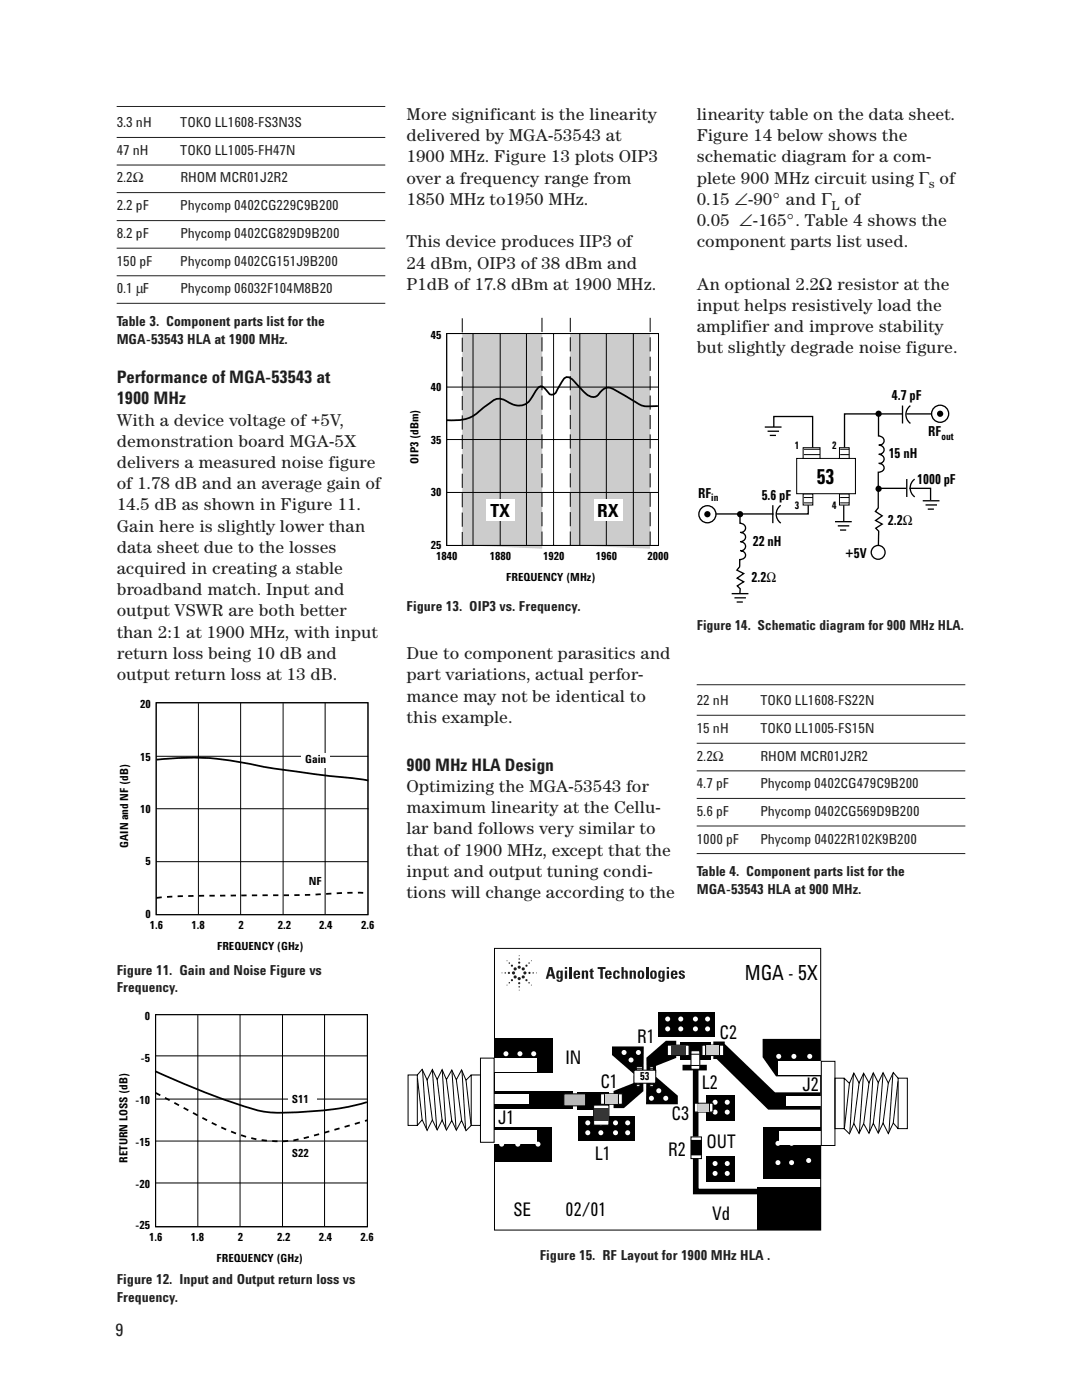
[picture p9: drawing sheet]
<svg xmlns="http://www.w3.org/2000/svg" width="216mm" height="279mm" viewBox="0 0 216 279" stroke-linecap="round" stroke-linejoin="round" font-family="sans-serif">
<path d="M31.1 150.9h42.3M31.2 140.2h42.2v42.3h-42.2zM39.6 140.3v42.2M48 140.3v42.2M56.5 140.3v42.3M64.9 140.3v42.2M31.1 172h42.3M31.2 161.4h42.3" fill="none" stroke="#000" stroke-width=".2"/>
<path d="M60.2 150.3h5.6v2.8h-5.6z" fill="#fff"/>
<path d="M31.2 151.6a60.4 60.4 0 0 1 22.2 1.6l10.9 1.5 9.2 1.1" fill="none" stroke="#000" stroke-width=".35"/>
<path d="M31.2 179.2a293.5 293.5 0 0 1 20-.5 215.1 215.1 0 0 0 18.7-.5h3.4" fill="none" stroke="#000" stroke-width=".35" stroke-dasharray="1.1 1.1" stroke-linecap="butt"/>
<path d="M31 210.7h42.3M31 202.5h42.3v42.3h-42.3zM31.1 219.3h42.3M39.5 202.6v42.1M47.9 202.5v42.3M56.4 202.6v42.3M64.8 202.5v42.3M31 236.1h42.3M31.1 227.7h42.3" fill="none" stroke="#000" stroke-width=".2"/>
<g fill="#fff">
<path d="M57.5 218.2h5.7v2.8h-5.7z"/>
<path d="M57.5 228.8h5.7v2.9h-5.7z"/>
</g>
<path d="M31 218.1l8.8 4.7a35.2 35.2 0 0 0 13.3 4.8 21.4 21.4 0 0 0 9.6-1l10.6-3" fill="none" stroke="#000" stroke-width=".35" stroke-dasharray="1.1 1.1" stroke-linecap="butt"/>
<path d="M31 213.8a142 142 0 0 0 20.8 7.9 39.3 39.3 0 0 0 10.2 .1l2.9-.2a41.2 41.2 0 0 0 8.3-1.6" fill="none" stroke="#000" stroke-width=".35"/>
<g fill="#ccc">
<path d="M92.2 66.5h16v43l-16-.7z"/>
<path d="M113.8 66.5h15.9v43l-15.9-.7z"/>
</g>
<path d="M89.1 77.2h42.3M89.1 66.6h42.3v42.3h-42.3zM94.4 66.6v42.2M99.8 66.6v42.3M105 66.6v42.3M110.5 66.6v42.3M115.7 66.6v42.3M121 66.6v42.3M126.4 66.6v42.2M89.1 98.3h42.3M89.1 87.7h42.4" fill="none" stroke="#000" stroke-width=".2"/>
<path d="M92.2 63.5v46.5M108.1 63.4v46.5M113.8 63.4v46.5M129.7 63.4v46.5" fill="none" stroke="#000" stroke-width=".2" stroke-dasharray="2.8 1.1" stroke-linecap="butt"/>
<g fill="#fff">
<path d="M118.5 99.6h5.7v4.2h-5.7z"/>
<path d="M97 99.6h5.6v4.2h-5.6z"/>
</g>
<path d="M131.3 81h-.4a5.5 5.5 0 0 1-4.8-1.2l-3.2-1.9a2.12 2.12 0 0 0-3.4 .8 1.73 1.73 0 0 1-2.8-.3l-1.7-1.8a2.4 2.4 0 0 0-2-1.3 10.9 10.9 0 0 0-2.2 3.2 1 1 0 0 1-1.7-.5 1.34 1.34 0 0 0-1.5-.8l-.8 1a4.4 4.4 0 0 1-2.8 2.7l-1.3-.1-1.2-.5a2.65 2.65 0 0 0-3.9 .2l-1.5 1.2a7.1 7.1 0 0 1-6.1 2.2h-.9" fill="none" stroke="#000" stroke-width=".35"/>
<g fill="none" stroke="#000" stroke-width=".26">
<path d="M152.6 85.2h3.3M153.2 86.1h2.2M153.6 86.9h1.2M180.1 81.1v3.3M180.9 95.7v3.3M181.6 81a2.18 2.18 0 0 0 0 3.4M182.4 95.7a2.18 2.18 0 0 0 0 3.4M184.1 99.9h3.4M146 118.5h3.3M146.6 119.3h2.2M154.2 101v3.3M155.7 100.9a2.18 2.18 0 0 0 0 3.4"/>
<path d="M166.6 104.1h3.4M167.2 104.9h2.3M167.6 105.8h1.2M184.7 100.8h2.3M185.1 101.6h1.3M147 120.1h1.2"/>
<circle cx="187.6" cy="82.6" r="1.71"/>
<circle cx="141.2" cy="102.6" r="1.71"/>
<circle cx="175.2" cy="110.2" r="1.38"/>
</g>
<g fill="#000">
<circle cx="175.3" cy="82.6" r=".62"/>
<circle cx="175.3" cy="97.5" r=".62"/>
<circle cx="187.6" cy="82.6" r=".62"/>
<circle cx="141.2" cy="102.6" r=".62"/>
<circle cx="147.7" cy="102.6" r=".62"/>
</g>
<g fill="#fff" stroke="#000" stroke-width=".2">
<path d="M160.3 98.6h1.9v2.2h-1.9z"/>
<path d="M160.4 100.4h1.8z"/>
<path d="M160.4 99.3h1.8z"/>
<path d="M167.5 98.6h1.9v2.2h-1.9z"/>
<path d="M167.6 100.4h1.8z"/>
<path d="M167.6 99.3h1.8z"/>
<path d="M160.3 89.3h3.3v2.3h-3.3z"/>
<path d="M160.4 90.7h3.2z"/>
<path d="M160.4 89.7h3.2z"/>
<path d="M167.5 89.3h1.9v2.3h-1.9z"/>
<path d="M167.6 90.7h1.8z"/>
<path d="M167.6 89.7h1.8z"/>
<path d="M159 91.5h11.7v7h-11.7z"/>
</g>
<g fill="none" stroke="#000" stroke-width=".26">
<path d="M154.4 85.2v-2.1h7.8v6.2M175.3 97.5h5.5M175.3 88.8a.96 .96 0 0 1 .9 .4 .96 .96 0 0 1 .1 1l-.8 .5M175.3 82.4v4.6a.96 .96 0 0 1 .9 .4 .96 .96 0 0 1 .1 1l-.8 .5M175.3 90.7a.96 .96 0 0 1 .9 .4 .96 .96 0 0 1 .1 1l-.8 .4M175.3 92.4a1 1 0 0 1 1.1 1.1l-.2 .4-.4 .2-.6 .2v7.1l-.5 .7 1.3 .9-1.3 .9 1.3 .7-1.3 .8 .6 .6v2.9M180 82.6h-11.5v6.7M180.9 82.6h4.9M181.5 97.5h4.2v2.3M142.9 102.6h11.5M147.7 106.2a.96 .96 0 0 1 .9 .4 .96 .96 0 0 1 0 1.1l-.8 .4M147.7 102.7v1.7a.96 .96 0 0 1 .9 .4 .96 .96 0 0 1 0 1.1l-.8 .4"/>
<path d="M147.7 108.1a.96 .96 0 0 1 .9 .4 .96 .96 0 0 1 0 1l-.8 .5M147.7 109.9a1 1 0 0 1 1.1 1.1l-.2 .3-.4 .3-.6 .1v1.4l-.6 .7 1.4 .7-1.3 .9 1.3 .7-1.3 .8 .6 .6-.1 .9M161.3 100.8v1.8h-6.4M168.4 100.8v3.3"/>
</g>
<path d="M139 136.7h53.6M139 142.7h53.6M139 148.3h53.6M139 153.8h53.6M139 159.3h53.6M139 164.8h53.6M139 170.3h53.6" fill="none" stroke="#231f20" stroke-width=".2"/>
<path d="M98.7 207.3h11.5v6.9h-11.5zM122.1 208.8h6.4l-.1 5.5h-2l-4.3-3.7zM152.2 207.3h11.5l.1 7.5h-9l-2.6-3.8z" fill="#000"/>
<g fill="#fff">
<circle cx="106.5" cy="210.3" r=".5"/>
<circle cx="103.7" cy="210.3" r=".5"/>
<circle cx="101" cy="210.3" r=".5"/>
<circle cx="161.6" cy="210.8" r=".5"/>
<circle cx="158.4" cy="210.8" r=".5"/>
<circle cx="155.4" cy="210.8" r=".5"/>
</g>
<path d="M98.7 224.9h11.4v7h-11.4z" fill="#000"/>
<g fill="#fff">
<circle cx="107.4" cy="228.3" r=".5"/>
<circle cx="103.3" cy="228.3" r=".5"/>
<circle cx="100.1" cy="228.3" r=".5"/>
</g>
<path d="M115.4 222.7h11.2v5h-11.2z" fill="#000"/>
<g fill="#fff">
<circle cx="122.8" cy="224.1" r=".5"/>
<circle cx="119.9" cy="224.1" r=".5"/>
<circle cx="117.3" cy="224.1" r=".5"/>
<circle cx="125.2" cy="224.1" r=".5"/>
<circle cx="122.8" cy="226.1" r=".5"/>
<circle cx="119.9" cy="226.1" r=".5"/>
<circle cx="117.3" cy="226.1" r=".5"/>
<circle cx="125.2" cy="226.1" r=".5"/>
</g>
<path d="M131.3 201.9h11.3v5h-11.3z" fill="#000"/>
<g fill="#fff">
<circle cx="138.8" cy="203.4" r=".5"/>
<circle cx="135.8" cy="203.4" r=".5"/>
<circle cx="133.2" cy="203.4" r=".5"/>
<circle cx="141.2" cy="203.4" r=".5"/>
<circle cx="138.8" cy="205.3" r=".5"/>
<circle cx="135.8" cy="205.3" r=".5"/>
<circle cx="133.2" cy="205.3" r=".5"/>
<circle cx="141.2" cy="205.3" r=".5"/>
</g>
<path d="M138.8 212.9v13.9" fill="none" stroke="#000" stroke-width="1.1" stroke-linecap="butt"/>
<g fill="#fff">
<circle cx="127.4" cy="210" r=".5"/>
<circle cx="124.5" cy="210" r=".5"/>
<circle cx="125.9" cy="211.5" r=".5"/>
</g>
<path d="M129 215h2l4.3 3.7v1.7h-6.4z" fill="#000"/>
<g fill="#fff">
<circle cx="130" cy="219.2" r=".5"/>
<circle cx="132.8" cy="219.2" r=".5"/>
<circle cx="131.5" cy="217.7" r=".5"/>
</g>
<path d="M98.7 217.7h15.6v3.5h-15.6zM115.1 217.9h6.4v3.5h-6.4zM140.9 218.5h5.7v5.1h-5.7z" fill="#000"/>
<g fill="#fff">
<circle cx="142.7" cy="220" r=".5"/>
<circle cx="145.1" cy="220" r=".5"/>
<circle cx="142.7" cy="221.9" r=".5"/>
<circle cx="145.1" cy="222" r=".5"/>
</g>
<path d="M140.9 230.8h5.7v5.1h-5.7z" fill="#000"/>
<g fill="#fff">
<circle cx="142.7" cy="232.2" r=".5"/>
<circle cx="145.1" cy="232.2" r=".5"/>
<circle cx="142.7" cy="234.2" r=".5"/>
<circle cx="145.1" cy="234.2" r=".5"/>
</g>
<path d="M136.2 213.1h4.8" fill="none" stroke="#000" stroke-width="1.1" stroke-linecap="butt"/>
<path d="M122.4 217.7l4.1-1.6v-1.4h1.8l.1 3.1-3.9 3.3h-2.1zM129 211.1l3.9-3.4h2v3.4l-4 1.6v1.5h-1.9zM135.7 207.9h6v3.5h-6zM142.3 207.9h2.3v.4l10 9.7h9.1v3.5h-10.4l-10.3-10.1h-.7zM152.3 224.9h11.4v10.3h-11.4z" fill="#000"/>
<g fill="#fff">
<circle cx="161.4" cy="227.8" r=".5"/>
<circle cx="158" cy="228.2" r=".5"/>
<circle cx="155.2" cy="228.2" r=".5"/>
<circle cx="161.4" cy="231.6" r=".5"/>
<circle cx="158" cy="232" r=".5"/>
<circle cx="155.2" cy="232" r=".5"/>
</g>
<path d="M138.8 227.9v9.9h12.4" fill="none" stroke="#000" stroke-width="1.1" stroke-linecap="butt"/>
<path d="M151.1 237h12.7v8.5h-12.7z" fill="#000"/>
<path d="M98.7 189.3h65.1v56.2h-65.1z" fill="none" stroke="#000" stroke-width=".2"/>
<g fill="#fff">
<path d="M98.7 211.2h8.4v2.6h-8.4z"/>
<path d="M98.7 225.5h8.4v2.7h-8.4z"/>
<path d="M98.7 218.4h6.8v1.9h-6.8z"/>
<path d="M155.4 211.8h8.4v2.6h-8.4z"/>
<path d="M155.5 225.8h8.4v2.7h-8.4z"/>
<path d="M157 218.7h6.8v1.9h-6.8z"/>
</g>
<g fill="#fff" stroke="#000" stroke-width=".2">
<path d="M127 216.2h.7v.8h-.7z"/>
<path d="M127 216.9h.7z"/>
<path d="M127 216.5h.7z"/>
<path d="M129.7 216.2h.7v.8h-.7z"/>
<path d="M129.7 216.9h.7z"/>
<path d="M129.7 216.5h.7z"/>
<path d="M127 212.8h1.2v.8h-1.2z"/>
<path d="M127 213.3h1.2z"/>
<path d="M127 212.9h1.2z"/>
<path d="M129.7 212.8h.7v.8h-.7z"/>
<path d="M129.7 213.3h.7z"/>
<path d="M129.7 212.9h.7z"/>
<path d="M126.5 213.6h4.3v2.6h-4.3z"/>
<path d="M138.6 220.2h3.7v1.7h-3.7z"/>
<path d="M139.3 220.2v1.7z"/>
<path d="M141.6 220.2v1.7z"/>
<path d="M137.9 209.7h1.7v3.7h-1.7z"/>
<path d="M137.9 212.6h1.7z"/>
<path d="M137.9 210.4h1.7z"/>
<path d="M137.9 226.9h2.1v4.3h-2.1z"/>
<path d="M137.9 230.5h2z"/>
<path d="M137.9 227.6h2z"/>
</g>
<path d="M137.9 227.6h2v2.9h-2z" fill="#000"/>
<path d="M140.1 208.6h4.3v2.1h-4.3z" fill="#fff" stroke="#000" stroke-width=".2"/>
<g fill="#ccc">
<path d="M140.8 208.7h2.9v1.9h-2.9z"/>
<path d="M139.4 220.3h2.1v1.6h-2.1z"/>
</g>
<path d="M133.2 208.6h4.3v2.1h-4.3z" fill="#fff" stroke="#000" stroke-width=".2"/>
<path d="M133.9 208.6h2.9v2h-2.9z" fill="#333"/>
<path d="M119.8 218.3h4.4v2.1h-4.4z" fill="#fff" stroke="#000" stroke-width=".2"/>
<path d="M120.5 218.4h2.9v1.9h-2.9z" fill="#ccc"/>
<path d="M112.5 218.3h4.3v2.4h-4.3z" fill="#b3b3b3" stroke="#000" stroke-width=".2"/>
<path d="M118.5 220.5h3v4h-3z" fill="#fff" stroke="#000" stroke-width=".2"/>
<path d="M118.5 221.2h3v2.6h-3z" fill="#333"/>
<g fill="none" stroke="#000" stroke-width=".2">
<path d="M81.4 214.5h1.9v10.1h-1.9zM83.3 214.5l.9-1.1 1 2.1 1.1-2.1 .9 2 1-1.9 .9 2 1-2 1 2 1-2 .9 2.1 1-1.1M83.3 215.2l.9 8.3M84.3 213.6l.8 11.6M85.2 215.5l1.1 8M86.3 213.5l.9 11.8M87.2 215.4l1 8.1M88.3 213.6l.7 11.6M89.1 215.5l1 8M90.2 213.7l.8 11.7M91.1 215.5l1 8.1M92.2 213.7l.7 11.7"/>
<path d="M93 215.6l1 8.8M94 214.5h1.9v10.1h-1.9zM95.9 211.2h2.7v16.8h-2.7zM163.9 211.8h2.7v16.8h-2.7zM166.6 215.2h1.9v10h-1.9zM168.5 215.2l1 1 .9-2 1 1.9 .9-1.9 1.1 1.9 .9-2 .9 2 1-2 1.1 2.1 .9-2.1 1 1.1M169.5 216.2l-1 8.9M170.3 214.3l-.7 11.7M171.4 216.1l-1 8.1M172.3 214.3l-.8 11.7M173.4 216.1l-1 8.1M174.2 214.2l-.7 11.6"/>
<path d="M175.2 216.1l-.9 8.1M176.2 214.2l-.9 11.8M177.3 216.2l-1.1 7.9M178.2 214.3l-.8 11.6M179.2 215.8l-1 8.3M179.2 215.2h1.9v10h-1.9zM83.3 224.6l.9-1.1 1 2.1 1.1-2.1 .9 2 1-2 .9 2 1-1.9 1 2 1-2 .9 2 1-1M168.5 225.2l1 1.1 .9-2.1 1 2 .9-1.9 1.1 1.9 .9-2 .9 2 1-2.1 1.1 2.1 .9-2.1 1 1.1"/>
</g>
<g fill="#fff" stroke="#000" stroke-width=".2">
<path d="M140.8 208.5v2.1z"/>
<path d="M143.6 208.5v2.1z"/>
<path d="M120.6 218.4v2z"/>
<path d="M123.4 218.4v2z"/>
</g>
<g fill="#231f20">
<path d="M113.6 193h.5v2.3h-.5z"/>
<path d="M116.1 193.7h.4v.2a.44 .44 0 0 1 .5-.2 .44 .44 0 0 1 .4 .3v1.3h-.5v-1.1l-.2-.2-.2 .2v1.1h-.4z"/>
<path d="M117.8 193.4l.4-.2v.5h.3v.3h-.3l.1 1 .2 .1v.2h-.6l-.1-.2v-1.1h-.2z"/>
<path d="M119.2 193h1.6v.4h-.5v1.9h-.5v-1.9h-.6z"/>
<path d="M122.4 193.9a.68 .68 0 0 1 .8-.2 .68 .68 0 0 1 .5 .6h-.5l-.2-.3a.85 .85 0 0 0 0 1.1l.2-.4h.5a.68 .68 0 0 1-.8 .7 .68 .68 0 0 1-.6-.9z"/>
<path d="M124 193h.5v.9a.44 .44 0 0 1 .4-.2 .44 .44 0 0 1 .4 .3v1.3h-.5v-1.1l-.2-.2-.1 .2v1.1h-.5z"/>
<path d="M125.6 193.7h.5v.2a.44 .44 0 0 1 .4-.2 .44 .44 0 0 1 .4 .3v1.3h-.5v-1.1l-.1-.2-.2 .2v1.1h-.5z"/>
<path d="M128.9 193h.5v2.3h-.5z"/>
<path d="M135.5 193.9l.1-.1a.67 .67 0 0 1 1 .4h-.4l-.2-.3-.1 .2 .1 .2a.59 .59 0 0 1 .6 .3 .59 .59 0 0 1-.2 .7 .63 .63 0 0 1-1-.5h.5l.2 .3 .1-.2-.1-.2a.63 .63 0 0 1-.6-.8z"/>
<path d="M109.8 193.4l.3 1.1h-.5zM109.5 193l-.6 2.3h.5l.1-.5h.7l.1 .5h.5l-.6-2.3z"/>
<path d="M111.5 194h.3v.2v.6l-.2 .2-.1-.2zM111.2 193.7l-.2 .8a.58 .58 0 0 0 .1 .6 .58 .58 0 0 0 .6 .2l.1-.2v.5l-.1 .1-.2-.2h-.5a.65 .65 0 0 0 .7 .5 .65 .65 0 0 0 .6-.6v-1.7h-.4v.2l-.3-.2z"/>
<path d="M112.7 193.7h.5v1.6h-.5zM112.7 193h.5v.4h-.5z"/>
<path d="M114.9 194h.3l.1 .3h-.4zM114.5 193.9l-.1 .3a.79 .79 0 0 0 .1 .9 .79 .79 0 0 0 1 .2l.3-.5h-.5l-.2 .3-.2-.5h.9a.71 .71 0 0 0-.4-.9 .71 .71 0 0 0-.9 .2z"/>
<path d="M121.2 194h.3l.1 .3h-.4zM120.8 193.9l-.1 .3a.79 .79 0 0 0 .1 .9 .79 .79 0 0 0 .9 .2l.3-.5h-.4l-.2 .3-.2-.5h.9a.71 .71 0 0 0-.4-.9 .71 .71 0 0 0-.9 .2z"/>
<path d="M127.7 194h.2a.85 .85 0 0 1 0 1.1 .77 .77 0 0 1-.2-1.1zM127.3 193.9l-.1 .3a.77 .77 0 0 0 .2 1 .77 .77 0 0 0 1-.1l.1-.2a.77 .77 0 0 0-.1-1.1 .77 .77 0 0 0-1.1 .1z"/>
<path d="M130.2 194h.2a.85 .85 0 0 1 0 1.1 .77 .77 0 0 1-.2-1.1zM129.8 193.9l-.1 .3a.77 .77 0 0 0 .2 1 .77 .77 0 0 0 1-.1l.1-.2a.77 .77 0 0 0-.1-1.1 .77 .77 0 0 0-1.1 .1z"/>
<path d="M131.9 194h.2l.1 .2v.6l-.2 .2-.2-.2zM131.5 193.7l-.2 .8a.58 .58 0 0 0 .1 .6 .58 .58 0 0 0 .6 .2l.2-.2-.1 .5-.1 .1-.2-.2h-.4a.65 .65 0 0 0 .6 .5 .65 .65 0 0 0 .6-.6v-1.7h-.4v.2l-.2-.2z"/>
<path d="M133 193.7h.5v1.6h-.5zM133 193h.5v.4h-.5z"/>
<path d="M134.4 194l-.1 .3h.4v-.3zM134 193.9a.71 .71 0 0 1 .9-.2 .71 .71 0 0 1 .3 .9h-.9l.2 .5 .2-.3h.5a.68 .68 0 0 1-.8 .6 .68 .68 0 0 1-.6-.9z"/>
<circle cx="103.6" cy="193" r=".32"/>
<circle cx="103.6" cy="192.1" r=".22"/>
<circle cx="103.6" cy="191.4" r=".15"/>
<circle cx="103.6" cy="190.7" r=".09"/>
<circle cx="104.7" cy="194.2" r=".32"/>
<circle cx="105.6" cy="194.2" r=".22"/>
<circle cx="106.4" cy="194.2" r=".15"/>
<circle cx="107" cy="194.2" r=".09"/>
<circle cx="103.6" cy="195.3" r=".32"/>
<circle cx="103.6" cy="196.2" r=".22"/>
<circle cx="103.6" cy="196.9" r=".15"/>
<circle cx="103.6" cy="197.6" r=".09"/>
<circle cx="102.5" cy="194.2" r=".32"/>
<circle cx="101.6" cy="194.2" r=".22"/>
<circle cx="100.8" cy="194.2" r=".15"/>
<circle cx="100.2" cy="194.2" r=".09"/>
<circle cx="104.4" cy="193.4" r=".32"/>
<circle cx="105" cy="192.7" r=".22"/>
<circle cx="105.6" cy="192.2" r=".15"/>
<circle cx="106" cy="191.7" r=".09"/>
<circle cx="104.4" cy="195" r=".32"/>
<circle cx="105" cy="195.6" r=".22"/>
<circle cx="105.6" cy="196.1" r=".15"/>
<circle cx="106" cy="196.6" r=".09"/>
<circle cx="102.8" cy="195" r=".32"/>
<circle cx="102.1" cy="195.6" r=".22"/>
<circle cx="101.6" cy="196.1" r=".15"/>
<circle cx="101.2" cy="196.6" r=".09"/>
<circle cx="102.8" cy="193.4" r=".32"/>
<circle cx="102.2" cy="192.7" r=".22"/>
<circle cx="101.6" cy="192.2" r=".15"/>
<circle cx="101.2" cy="191.7" r=".09"/>
</g>
<path d="M23.3 21.3h53.6M23.3 27.4h53.6M23.3 32.9h53.6M23.3 38.4h53.6M23.3 44h53.6M23.3 49.5h53.6M23.3 55h53.6M23.3 60.5h53.6" fill="none" stroke="#231f20" stroke-width=".2"/>
<text font-size="4.3" x="148.6" y="195.5">MGA - 5X</text>
<text font-size="4.2" x="163" y="96.5">53</text>
<g font-size="3.8">
<text x="127.2" y="208.1">R1</text>
<text x="143.6" y="207.3">C2</text>
<text x="112.8" y="212.3">IN</text>
<text x="119.8" y="217.2">C1</text>
<text x="140.1" y="217.3">L2</text>
<text x="160.1" y="217.8">J2</text>
<text x="99.4" y="224.4">J1</text>
<text x="134" y="223.6">C3</text>
<text x="118.7" y="231.5">L1</text>
<text x="133.3" y="230.6">R2</text>
<text x="141" y="229">OUT</text>
<text x="102.5" y="242.7">SE</text>
<text x="112.9" y="242.7">02/01</text>
<text x="142.1" y="243.6">Vd</text>
</g>
<g font-size="3.7">
<text x="97.9" y="103.2">TX</text>
<text x="119.2" y="103.2">RX</text>
</g>
<g font-size="3.5" fill="#231f20">
<text x="81.1" y="24">More significant is the linearity</text>
<text x="139" y="24">linearity table on the data sheet.</text>
<text x="81.1" y="28.2">delivered by MGA-53543 at</text>
<text x="139" y="28.2">Figure 14 below shows the</text>
<text x="81.1" y="32.4">1900 MHz. Figure 13 plots OIP3</text>
<text x="139" y="32.4">schematic diagram for a com-</text>
<text x="81.1" y="36.7">over a frequency range from</text>
<text x="81.1" y="40.9">1850 MHz to1950 MHz.</text>
<text x="139" y="40.9">0.15 ∠-90° and Γ</text>
<text x="139" y="36.7">plete 900 MHz circuit using Γ of</text>
<text x="168.5" y="40.9">of</text>
<text x="139" y="45.1">0.05 ∠-165°. Table 4 shows the</text>
<text x="81.1" y="49.4">This device produces IIP3 of</text>
<text x="81.1" y="53.6">24 dBm, OIP3 of 38 dBm and</text>
<text x="139" y="49.4">component parts list used.</text>
<text x="81.1" y="57.8">P1dB of 17.8 dBm at 1900 MHz.</text>
<text x="139" y="57.8">An optional 2.2Ω resistor at the</text>
<text x="139" y="62.1">input helps resistively load the</text>
<text x="139" y="66.3">amplifier and improve stability</text>
<text x="139" y="70.5">but slightly degrade noise figure.</text>
<text x="23.3" y="76.5">Performance of MGA-53543 at</text>
<text x="23.3" y="80.7">1900 MHz</text>
<text x="23.3" y="84.9">With a device voltage of +5V,</text>
<text x="23.3" y="89.2">demonstration board MGA-5X</text>
<text x="23.3" y="93.4">delivers a measured noise figure</text>
<text x="23.3" y="97.6">of 1.78 dB and an average gain of</text>
<text x="23.3" y="101.9">14.5 dB as shown in Figure 11.</text>
<text x="23.3" y="106.1">Gain here is slightly lower than</text>
<text x="23.3" y="110.3">data sheet due to the losses</text>
<text x="23.3" y="114.6">acquired in creating a stable</text>
<text x="23.3" y="118.8">broadband match. Input and</text>
<text x="23.3" y="123">output VSWR are both better</text>
<text x="23.3" y="127.3">than 2:1 at 1900 MHz, with input</text>
<text x="23.3" y="131.5">return loss being 10 dB and</text>
<text x="81.1" y="131.6">Due to component parasitics and</text>
<text x="23.3" y="135.7">output return loss at 13 dB.</text>
<text x="81.1" y="135.8">part variations, actual perfor-</text>
<text x="81.1" y="140">mance may not be identical to</text>
<text x="81.1" y="144.3">this example.</text>
<text x="81.1" y="153.8">900 MHz HLA Design</text>
<text x="81.1" y="158.1">Optimizing the MGA-53543 for</text>
<text x="81.1" y="162.3">maximum linearity at the Cellu-</text>
<text x="81.1" y="166.5">lar band follows very similar to</text>
<text x="81.1" y="170.8">that of 1900 MHz, except that the</text>
<text x="81.1" y="175">input and output tuning condi-</text>
<text x="81.1" y="179.2">tions will change according to the</text>
<text x="23" y="266.6">9</text>
</g>
<g font-size="2.8" fill="#231f20">
<text x="23.3" y="25.4">3.3 nH</text>
<text x="36" y="25.4">TOKO LL1608-FS3N3S</text>
<text x="23.3" y="30.9">47 nH</text>
<text x="36" y="30.9">TOKO LL1005-FH47N</text>
<text x="23.3" y="36.4">2.2Ω</text>
<text x="23.3" y="42">2.2 pF</text>
<text x="36" y="42">Phycomp 0402CG229C9B200</text>
<text x="36" y="36.4">RHOM MCR01J2R2</text>
<text x="23.3" y="47.5">8.2 pF</text>
<text x="36" y="47.5">Phycomp 0402CG829D9B200</text>
<text x="23.3" y="53">150 pF</text>
<text x="36" y="53">Phycomp 0402CG151J9B200</text>
<text x="23.3" y="58.5">0.1 µF</text>
<text x="36" y="58.5">Phycomp 06032F104M8B20</text>
<text x="23.3" y="65.1">Table 3. Component parts list for the</text>
<text x="23.3" y="68.7">MGA-53543 HLA at 1900 MHz.</text>
<text x="81.1" y="121.9">Figure 13. OIP3 vs. Frequency.</text>
<text x="139" y="125.8">Figure 14. Schematic diagram for 900 MHz HLA.</text>
<text x="139" y="140.7">22 nH</text>
<text x="151.7" y="140.7">TOKO LL1608-FS22N</text>
<text x="139" y="146.3">15 nH</text>
<text x="151.7" y="146.3">TOKO LL1005-FS15N</text>
<text x="139" y="151.8">2.2Ω</text>
<text x="151.7" y="151.8">RHOM MCR01J2R2</text>
<text x="139" y="157.3">4.7 pF</text>
<text x="151.7" y="157.3">Phycomp 0402CG479C9B200</text>
<text x="139" y="162.8">5.6 pF</text>
<text x="151.7" y="162.8">Phycomp 0402CG569D9B200</text>
<text x="139" y="168.4">1000 pF</text>
<text x="151.7" y="168.4">Phycomp 04022R102K9B200</text>
<text x="139" y="174.9">Table 4. Component parts list for the</text>
<text x="139" y="178.5">MGA-53543 HLA at 900 MHz.</text>
<text x="23.3" y="194.6">Figure 11. Gain and Noise Figure vs</text>
<text x="23.3" y="198">Frequency.</text>
<text x="107.7" y="251.5">Figure 15. RF Layout for 1900 MHz HLA .</text>
<text x="23.3" y="256.3">Figure 12. Input and Output return loss vs</text>
<text x="23.3" y="259.8">Frequency.</text>
</g>
<g font-size="2.8">
<text x="178" y="79.8">4.7 pF</text>
<text x="185.2" y="87.1">RF</text>
<text x="177.3" y="91.3">15 nH</text>
<text x="139.3" y="99.4">RF</text>
<text x="152" y="99.7">5.6 pF</text>
<text x="183" y="96.5">1000 pF</text>
<text x="177.2" y="104.7">2.2Ω</text>
<text x="150.2" y="108.9">22 nH</text>
<text x="168.7" y="111.4">+5V</text>
<text x="150" y="116.1">2.2Ω</text>
</g>
<g font-size="2.6" fill="#231f20">
<text x="165.9" y="41.8">L</text>
<text x="185.3" y="37.6">s</text>
</g>
<g font-size="2.3">
<text x="86" y="67.6">45</text>
<text x="86" y="78.1">40</text>
<text x="86" y="88.6">35</text>
<text x="83.5" y="92.5" transform="rotate(-90 83.5 92.5)">OIP3 (dBm)</text>
<text x="86" y="99">30</text>
<text x="86" y="109.5">25</text>
<text x="87.1" y="111.8">1840</text>
<text x="97.8" y="111.8">1880</text>
<text x="108.4" y="111.8">1920</text>
<text x="118.9" y="111.8">1960</text>
<text x="129.2" y="111.8">2000</text>
<text x="101" y="115.9">FREQUENCY (MHz)</text>
<text x="28" y="141.3">20</text>
<text x="28" y="151.8">15</text>
<text x="60.9" y="152.3">Gain</text>
<text x="28" y="162.2">10</text>
<text x="25.5" y="169.2" transform="rotate(-90 25.5 169.2)">GAIN and NF (dB)</text>
<text x="29" y="172.7">5</text>
<text x="61.6" y="176.7">NF</text>
<text x="29" y="183.2">0</text>
<text x="29.9" y="185.5">1.6</text>
<text x="38.2" y="185.5">1.8</text>
<text x="47.6" y="185.5">2</text>
<text x="55.4" y="185.5">2.2</text>
<text x="63.7" y="185.5">2.4</text>
<text x="72" y="185.5">2.6</text>
<text x="43.3" y="189.5">FREQUENCY (GHz)</text>
<text x="28.9" y="203.6">0</text>
<text x="28.1" y="211.9">-5</text>
<text x="27" y="220.3">-10</text>
<text x="58.2" y="220.2">S11</text>
<text x="25.4" y="232" transform="rotate(-90 25.4 232)">RETURN LOSS (dB)</text>
<text x="27" y="228.6">-15</text>
<text x="58.2" y="230.9">S22</text>
<text x="27" y="237">-20</text>
<text x="27" y="245.4">-25</text>
<text x="29.8" y="247.7">1.6</text>
<text x="38.1" y="247.7">1.8</text>
<text x="43.2" y="251.8">FREQUENCY (GHz)</text>
<text x="47.5" y="247.7">2</text>
<text x="55.3" y="247.7">2.2</text>
<text x="63.6" y="247.7">2.4</text>
<text x="71.9" y="247.7">2.6</text>
</g>
<text font-size="2.2" x="127.7" y="215.6">53</text>
<g font-size="2.1">
<text x="158.6" y="89.5">1</text>
<text x="166" y="89.5">2</text>
<text x="187.9" y="87.8">out</text>
<text x="141.9" y="100.1">in</text>
<text x="158.6" y="101.5">3</text>
<text x="166" y="101.5">4</text>
</g>
</svg>
